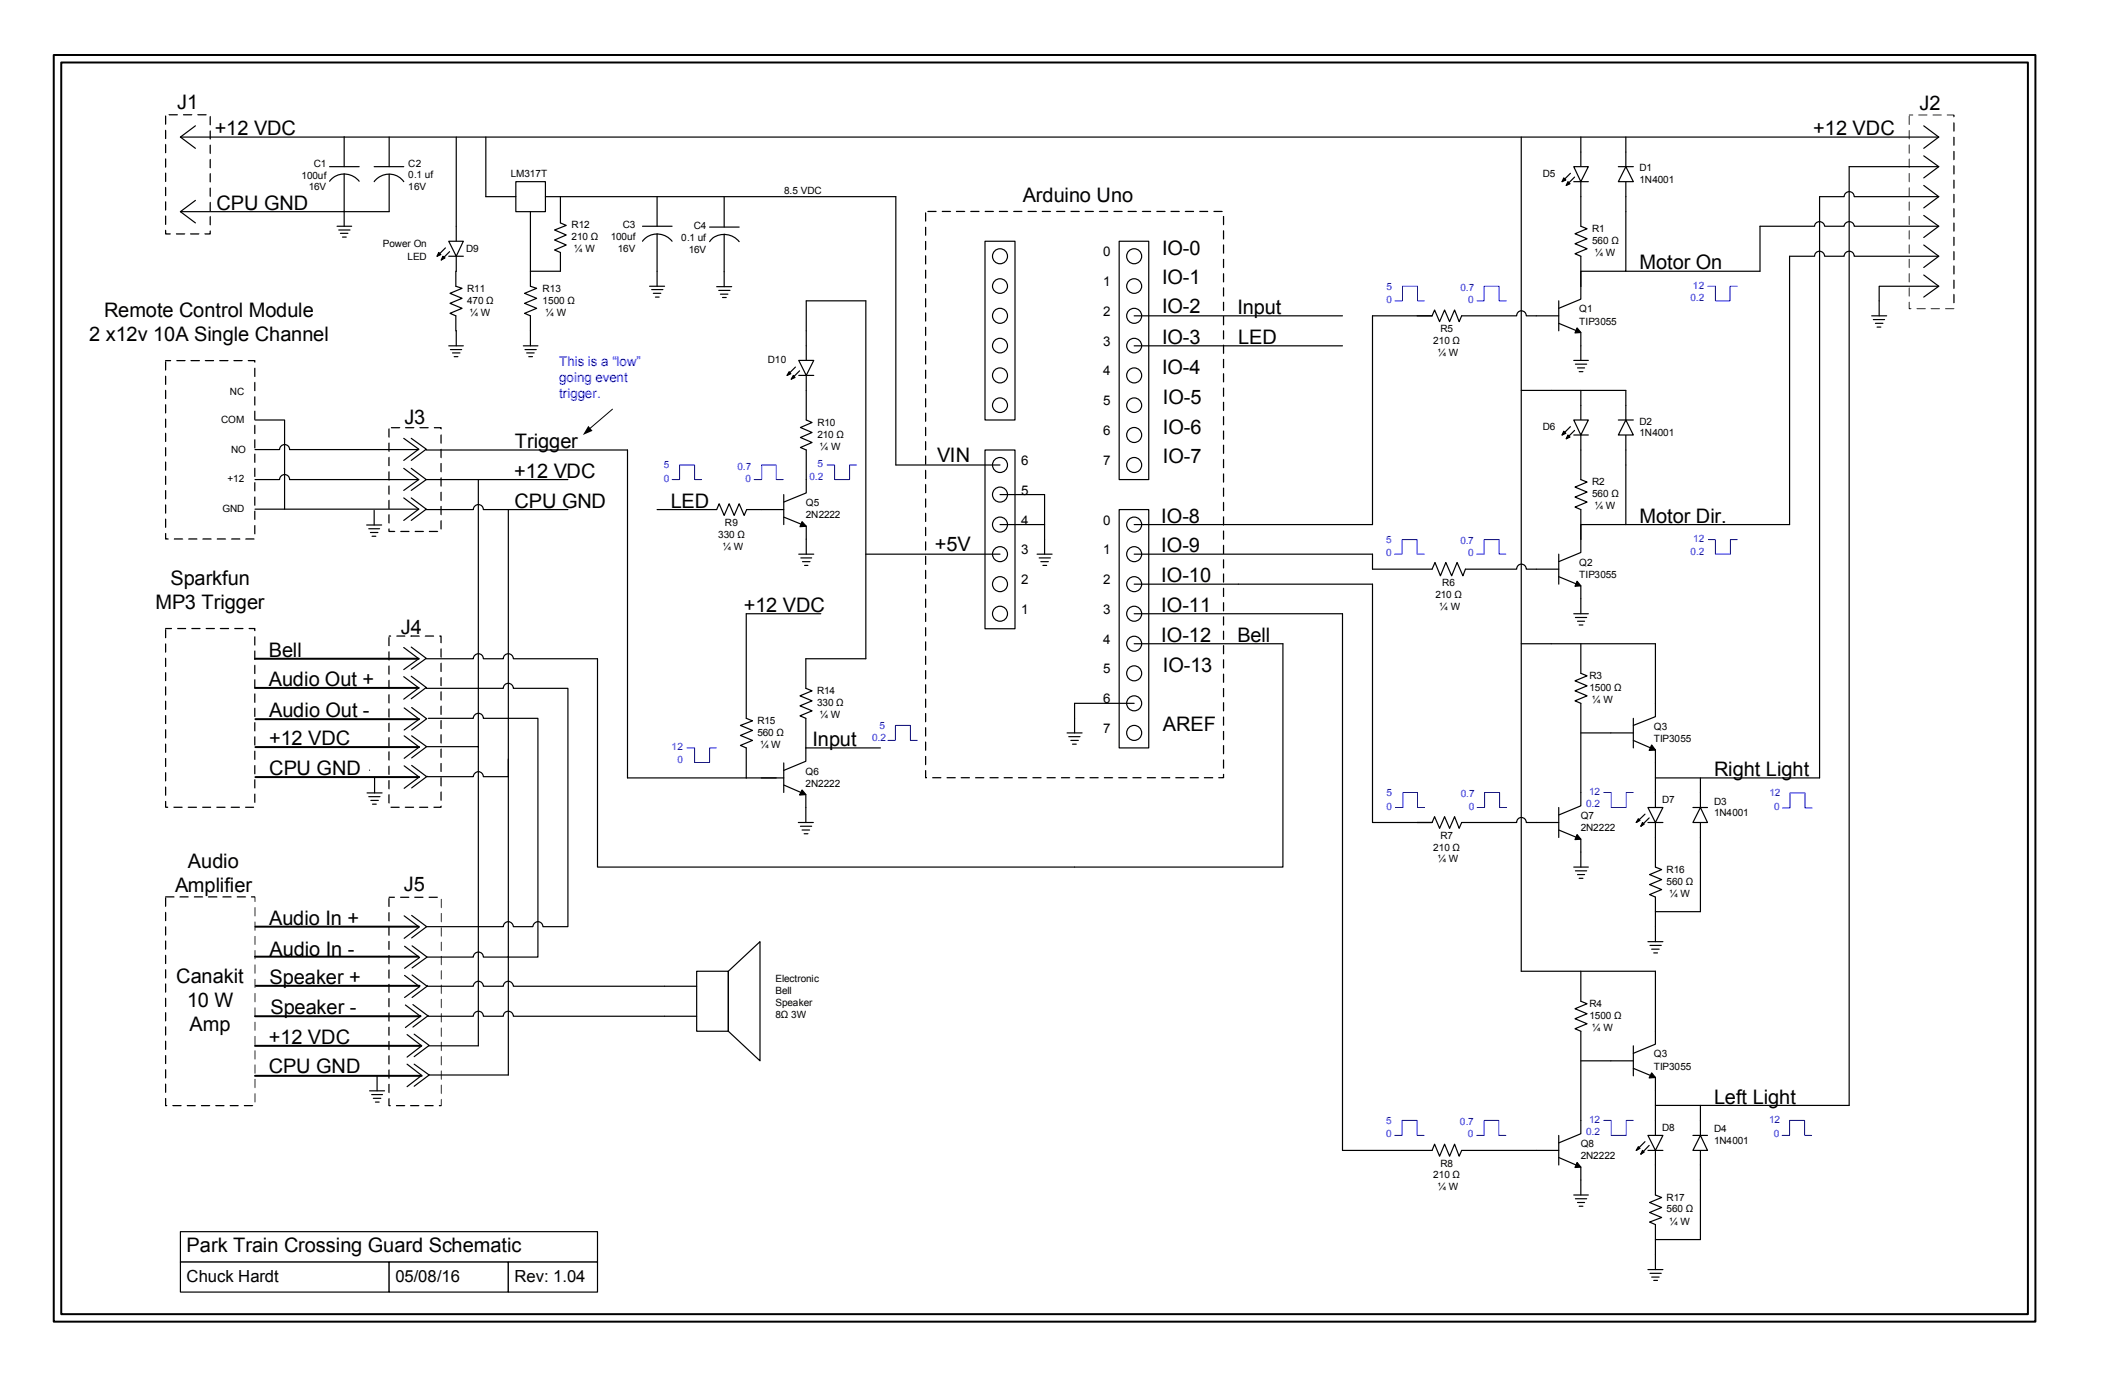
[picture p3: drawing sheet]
<svg xmlns="http://www.w3.org/2000/svg" width="432mm" height="279mm" viewBox="0 0 432 279" stroke-linecap="round" stroke-linejoin="round" font-family="sans-serif">
<path d="M10.9 11.2h402.7v257.4h-402.7zM12.4 12.7h399.7v254.3h-399.7z" fill="none" stroke="#000" stroke-width=".4"/>
<path d="M36.7 250.3h84.7v6.2h-84.7z" fill-rule="evenodd" fill="#fff"/>
<path d="M36.7 250.3h84.7v6.2h-84.7z" fill="none" stroke="#000" stroke-width=".24"/>
<path d="M36.7 256.5h42.4v6.1h-42.4z" fill-rule="evenodd" fill="#fff"/>
<path d="M36.7 256.5h42.4v6.1h-42.4z" fill="none" stroke="#000" stroke-width=".24"/>
<path d="M79.1 256.5h24.2v6.1h-24.2z" fill-rule="evenodd" fill="#fff"/>
<path d="M79.1 256.5h24.2v6.1h-24.2z" fill="none" stroke="#000" stroke-width=".24"/>
<path d="M103.3 256.5h18.1v6.1h-18.1z" fill-rule="evenodd" fill="#fff"/>
<path d="M103.3 256.5h18.1v6.1h-18.1z" fill="none" stroke="#000" stroke-width=".24"/>
<path d="M387.9 23.4h9.1v39.3h-9.1z" fill-rule="evenodd" fill="#fff"/>
<path d="M387.9 23.5v1.9zM387.9 26.5h.1l-.1 1.9zM387.9 29.3v1.9zM387.9 32.2v1.9zM387.9 35.2h.1l-.1 1.9zM387.9 38v2zM387.9 40.9v1.9zM387.9 43.9h.1l-.1 1.9zM387.9 46.7v2zM387.9 49.6v2zM387.9 52.7h.1l-.1 1.8zM387.9 55.5v1.9zM387.9 58.3v2zM387.9 61.4h.1v1.3h-.1h.6l-.2 .1-.4-.1zM389.4 62.7h1.9zM392.3 62.7h1.9zM395.2 62.7h2zM397 59.7l.2 .2v1.7h-.2zM397 56.8l.2 .1v1.7l-.2 .2zM397 53.9l.2 .1v1.7l-.2 .1zM397 51l.2 .1v1.7l-.2 .1zM396.9 48.2h.3v1.7l-.2 .1zM396.9 45.3h.3v1.7l-.2 .1zM397 42.2l.2 .2v1.7l-.2 .1zM396.9 39.5h.3v1.6l-.2 .2zM396.9 36.6h.3v1.7l-.2 .1zM397 33.5l.2 .2v1.7l-.2 .1zM396.9 30.7h.3v1.7l-.2 .2zM396.9 27.9h.3v1.6l-.2 .1zM397 24.8l.2 .2v1.7l-.2 .1zM395.6 23.3h1.4l.2 .1v.3l-.2 .2-.1-.5 .1 .1h-1.4zM392.7 23.4h1.9zM389.7 23.4h2zM387.9 23.4h.9z" fill="#000"/>
<path d="M79.1 86.9h10.6v21.1h-10.6z" fill-rule="evenodd" fill="#fff"/>
<path d="M78.9 87.1h.3l-.1 1.9-.2-.2zM78.9 90h.3l-.1 1.9-.2-.2zM78.9 93l.2-.2 .1 .2-.1 1.7h-.2zM78.9 95.8h.3l-.1 1.9-.2-.2zM78.9 98.7h.3l-.1 1.9-.2-.2zM78.9 101.7l.2-.2 .1 .2-.1 1.8-.2-.1zM78.9 104.6h.3l-.1 1.8-.2-.1zM78.9 107.4h.3v.6l-.1-.1h1.1l.1 .1-1.2 .1-.2-.1zM81.4 107.9h1.7l.1 .1-1.8 .1-.1-.1zM84.3 107.9h1.7l.2 .1-1.9 .1zM87.2 107.9h1.7l.2 .1-1.9 .1zM89.5 105.8l.2-.1v.1v1.8l-.2-.1zM89.5 102.9h.2v1.8l-.2-.1zM89.5 100h.2v1.9l-.2-.2zM89.5 97.1l.2-.2v.2v1.8l-.2-.1zM89.5 94.1h.2v1.9l-.2-.2zM89.5 91.3h.2v1.8l-.2-.1zM89.5 88.4l.2-.2v.2v1.8l-.2-.1zM88.1 86.9l1.6-.1v.3v.2l-.2-.4 .2 .1h-1.5zM85.2 86.9h1.9l-.1 .1h-1.7zM82.3 86.9h1.9l-.1 .1h-1.7zM79.4 86.9h2l-.2 .1h-1.7z" fill="#000"/>
<path d="M188 43h60.6v115.1h-60.6z" fill-rule="evenodd" fill="#fff"/>
<path d="M188 43.1l.2 .2v1.7h-.2zM188 46.1h.2v1.7l-.2 .1zM188 49h.2v1.7l-.2 .2zM188 51.8l.2 .2v1.7l-.2 .1zM188 54.8l.2 .1v1.7h-.2zM188 57.7h.2v1.7l-.2 .2zM188 60.5l.2 .2v1.7l-.2 .1zM188 63.4l.2 .2v1.7l-.2 .1zM188 66.4l.2 .1v1.7l-.2 .1zM188 69.3l.2 .1v1.7l-.2 .1zM188 72.1l.2 .2v1.7l-.2 .1zM188 75.2h.2v1.7l-.2 .1zM188 78l.2 .1v1.7l-.2 .1zM188 80.9l.2 .1v1.7l-.2 .1zM188 83.9h.2v1.7l-.2 .2zM188 86.7l.2 .2v1.7h-.2zM188 89.6l.2 .1v1.7l-.2 .1zM188 92.6h.2v1.7l-.2 .2zM188 95.4l.2 .2v1.7l-.2 .1zM188 98.3l.2 .2v1.7h-.2zM188 101.3h.2v1.7l-.2 .2zM188 104.1l.2 .2v1.7l-.2 .1zM188 107l.2 .2v1.7l-.2 .1zM188 110.1h.2v1.7l-.2 .1zM188 112.9l.2 .1v1.7l-.2 .1zM188 115.7l.2 .2v1.7l-.2 .1zM188 118.8h.2v1.7l-.2 .1zM188 121.6l.2 .2v1.6l-.2 .1zM188 124.5l.2 .1v1.7l-.2 .1zM188 127.4l.2 .1v1.7l-.2 .2zM188 130.4h.2v1.8h-.2zM188 133.2l.2 .1v1.7l-.2 .1zM188 136.1l.2 .1v1.7l-.2 .2zM188 139.1h.2v1.8l-.2 .1zM188 141.9l.2 .2v1.7h-.2zM188 144.9h.2v1.7l-.2 .2zM188 147.7l.2 .1v1.8l-.2 .1zM188 150.6l.2 .2v1.7l-.2 .1zM188 153.7h.2v1.7l-.2 .1zM188 156.5h.2v1.6l-.2-.2h.3v.3l-.3-.1zM189.5 157.9h1.7l.1 .2-1.8 .1zM192.4 157.9h1.7l.1 .2-1.8 .1-.1-.1zM195.3 157.9h1.7l.1 .2-1.8 .1-.1-.1zM198.2 157.9h1.7l.2 .2-1.9 .1zM201.2 157.9h1.7v.2l-1.7 .1-.2-.1zM204 157.9h1.7l.1 .2-1.8 .1-.1-.1zM206.9 157.9h1.7l.2 .2-1.9 .1zM209.9 157.9h1.7l.1 .2-1.8 .1-.2-.1zM212.8 157.9h1.7v.2l-1.7 .1-.2-.1zM215.6 157.9h1.7l.2 .2-1.9 .1zM218.6 157.9h1.7l.1 .2-1.8 .1-.2-.1zM221.5 157.9h1.7l.1 .2-1.8 .1-.2-.1zM224.4 157.9h1.7l.1 .2-1.8 .1zM227.3 157.9h1.7l.1 .2-1.8 .1-.1-.1zM230.2 157.9h1.7l.1 .2-1.8 .1-.2-.1zM233.1 157.9h1.7l.1 .2-1.8 .1zM236.1 157.9h1.6l.1 .2-1.7 .1-.2-.1zM238.9 157.9h1.7l.1 .2-1.8 .1-.1-.1zM241.8 157.9h1.7l.2 .2-1.9 .1zM244.7 157.9h1.8v.2l-1.8 .1zM247.6 157.9h1l-.1 .2v-.8h.3v.8l-1.2 .1-.1-.1zM248.6 154.3l.2 .1v1.7l-.2 .1zM248.6 151.4l.2 .1v1.7l-.2 .1zM248.5 148.6h.3v1.7l-.2 .2zM248.6 145.5l.2 .2v1.7l-.2 .1zM248.5 142.7h.3v1.7l-.2 .2zM248.6 139.8l.2 .1v1.7l-.2 .1zM248.6 136.8l.2 .2v1.7l-.2 .1zM248.5 134h.3v1.7l-.2 .2zM248.6 131.1h.2v1.7l-.2 .2zM248.6 128.1l.2 .2v1.7h-.2zM248.5 125.3h.3v1.7l-.2 .2zM248.5 122.4h.3v1.7l-.2 .2zM248.6 119.4l.2 .1v1.7l-.2 .1zM248.6 116.5l.2 .1v1.7l-.2 .1zM248.5 113.7h.3v1.7l-.2 .2zM248.6 110.7l.2 .1v1.7l-.2 .1zM248.5 107.9h.3v1.7l-.2 .1zM248.5 105h.3v1.7l-.2 .1zM248.6 101.9l.2 .2v1.7l-.2 .1zM248.6 99.1h.2v1.7l-.2 .2zM248.6 96.2l.2 .1v1.7l-.2 .1zM248.6 93.2l.2 .2v1.7l-.2 .1zM248.5 90.4h.3v1.7l-.2 .2zM248.5 87.5h.3v1.7l-.2 .2zM248.6 84.5l.2 .2v1.7h-.2zM248.5 81.7h.3v1.7l-.2 .2zM248.5 78.8h.3v1.7l-.2 .2zM248.6 75.8l.2 .1v1.7l-.2 .1zM248.5 73h.3v1.8h-.2zM248.6 70l.2 .1v1.7l-.2 .2zM248.6 67.1l.2 .1v1.7l-.2 .1zM248.5 64.3h.3v1.7l-.2 .1zM248.5 61.4h.3v1.7l-.2 .1zM248.6 58.3l.2 .2v1.7l-.2 .1zM248.6 55.5l.2 .1v1.7l-.2 .1zM248.5 52.7h.3v1.7l-.2 .1zM248.6 49.6l.2 .2v1.7l-.2 .1zM248.6 46.7l.2 .2v1.7l-.2 .1zM248.5 43.9h.3v1.7l-.2 .2zM246.6 42.8h1.7l.2 .2-1.9 .1zM243.8 42.8h1.6l.1 .2-1.7 .1zM240.9 42.8h1.7l.1 .2-1.8 .1-.2-.1zM237.9 42.8h1.7l.2 .2-1.9 .1zM235 42.8h1.7l.2 .2-1.9 .1zM232 43l.2-.2h1.6l.1 .2zM229.2 42.8h1.7l.2 .2-1.9 .1zM226.3 42.8h1.7l.2 .2-1.9 .1zM223.3 43l.1-.2h1.7l.1 .2zM220.5 42.8h1.7l.1 .2-1.8 .1zM217.6 42.8h1.7l.2 .2-1.9 .1zM214.5 43l.2-.2h1.7l.1 .2zM211.8 42.8h1.6l.2 .2-1.8 .1zM208.9 42.8h1.7l.1 .2-1.8 .1zM205.8 43l.2-.2h1.7l.1 .2zM203 42.8h1.7l.2 .2-1.9 .1zM200.2 42.8h1.6l.2 .2-1.8 .1zM197.1 43l.2-.2h1.7l.1 .2zM194.3 42.8h1.7l.2 .2-1.9 .1zM191.4 42.8h1.7l.2 .2-1.9 .1zM188.4 43l.2-.2h1.6l.1 .2z" fill="#000"/>
<path d="M33.6 23.3h9.2v24.2h-9.2z" fill-rule="evenodd" fill="#fff"/>
<path d="M33.5 23.5h.3v1.7l-.2 .2zM33.6 26.3l.2 .2v1.7l-.2 .1zM33.6 29.2l.2 .2v1.7l-.2 .1zM33.5 32.3h.3v1.7l-.2 .1zM33.5 35.1h.3v1.8l-.2 .1zM33.6 37.9l.2 .2v1.7l-.2 .1zM33.5 41h.3v1.7l-.2 .1zM33.5 43.9h.3v1.7l-.2 .1zM33.6 46.7l.2 .1v.7l-.2-.1h1v.3h-1zM35.8 47.4l1.9 .1-.2 .2h-1.7zM38.7 47.4l1.9 .1-.2 .2h-1.7zM41.5 47.5l1.3-.1-.2 .1v-.6h.2v.8h-1.1zM42.6 44l.2-.1v.1v1.8l-.2-.1zM42.6 41.1l.2-.1v.1v1.8l-.2-.1zM42.6 38.2h.2v1.8l-.2-.1zM42.6 35.3l.2-.2v.2v1.8l-.2-.1zM42.6 32.4l.2-.1v.1v1.8l-.2-.1zM42.6 29.5h.2v1.8l-.2-.1zM42.6 26.6h.2v1.8l-.2-.1zM42.6 23.7l.2-.2v.2v1.8l-.2-.1zM40 23.3h2l-.1 .2h-1.7zM37.2 23.3h1.9l-.2 .2h-1.6zM34.2 23.3h2l-.1 .2h-1.7z" fill="#000"/>
<path d="M330.4 30.9v9.1M321.2 58.2v2.6l-4.5 1.9M321.2 46l1.3 .5-2.5 1 2.5 1-2.5 1 2.5 1-2.5 1.1 1.2 .5M312.2 64.2h4.5M316.7 65.7l4.5 1.9v2.7M316.7 61.1v6.1M320.5 66.6l.7 1h-1.2z" fill="none" stroke="#000" stroke-width=".24"/>
<path d="M320.5 66.6l.7 1h-1.2z" fill="#000"/>
<path d="M330.4 33.9l1.5 3h-3.1z" fill="#fff"/>
<path d="M321.2 30.9v9.1M328.8 33.9h3.1M330.4 33.9l1.5 3h-3.1z" fill="none" stroke="#000" stroke-width=".24"/>
<path d="M319.8 33.9h2.9l-1.5 3z" fill="#fff"/>
<g fill="none" stroke="#000" stroke-width=".24">
<path d="M36.7 27.9h357.3M317.8 36.2l.4 .4-.8 .3zM318.6 36.9l.4 .4-.7 .4zM319.1 35.2l-1.7 1.7M319.8 33.9h2.9l-1.5 3zM319.8 36.9h2.9M320 36l-1.7 1.7M321.2 27.9v3M321.2 40v6M330.4 40v15.1h-9.2v3.1v-6.1M330.4 27.9v3M390.9 31.7l3.1 2.2-3.1 2.3"/>
<path d="M330.4 55.1h27.2M288 64.2h3zM291 64.2l.5-1.2 1 2.4 1-2.4 1.1 2.4 1-2.4 .9 2.4 .5-1.2h11.2a.97 .97 0 0 1 1-1 .97 .97 0 0 1 .9 1h2.1M319.8 73.2h2.9M320.1 74h2.3M320.5 74.8h1.5M320.9 75.5h.7M321.2 70.3v2.9M321.2 97.5l1.3 .5-2.5 1 2.5 1-2.5 1 2.5 1-2.5 1 1.2 .5M330.4 82.4v9M312.2 115.7h4.5M316.7 117.2l4.5 1.8v2.7"/>
<path d="M316.7 112.6v6.1M320.5 118.1l.7 .9-1.2 .1zM321.2 109.6v2.7l-4.5 1.8"/>
</g>
<path d="M317.8 36.2l.4 .4-.8 .3zM318.6 36.9l.4 .4-.7 .4zM320.5 118.1l.7 .9-1.2 .1z" fill="#000"/>
<path d="M330.4 85.3l1.5 3.1h-3.1z" fill="#fff"/>
<path d="M321.2 82.4v9M328.8 85.3h3.1M330.4 85.3l1.5 3.1h-3.1z" fill="none" stroke="#000" stroke-width=".24"/>
<path d="M319.8 85.3h2.9l-1.5 3.1z" fill="#fff"/>
<g fill="none" stroke="#000" stroke-width=".24">
<path d="M315.2 79.3h15.2v3.1M321.2 79.3v3.1M317.8 87.6l.4 .5-.8 .3zM318.6 88.4l.4 .4-.7 .4zM319.1 86.7l-1.7 1.7M319.8 85.3h2.9l-1.5 3.1zM319.8 88.4h2.9M320 87.5l-1.7 1.7M321.2 91.4v6.1M330.4 91.4v15.2h-9.2v3v-6.1M278.9 115.7h12.1l.6-1.4 1.1 2.7 1.1-2.7 1.2 2.7 1.1-2.7 1.2 2.7 .5-1.3h10.4a.97 .97 0 0 1 1-1.1 .97 .97 0 0 1 .9 1.1h2.1M330.4 106.6h33.2"/>
<path d="M319.8 124.7h2.9M320.1 125.5h2.3M320.5 126.2h1.5M320.9 127h.7M321.2 121.7v3M312.2 167.1h4.5M316.7 168.7l4.5 1.8v2.6M316.7 164.1v6.1M320.5 169.6l.7 .9-1.2 .1zM321.2 161v2.7l-4.5 1.9M336.4 176.2l1.3 .5-2.5 1 2.5 1-2.5 1 2.5 1.1-2.5 1 1.2 .5M345.5 161v9.2"/>
</g>
<path d="M317.8 87.6l.4 .5-.8 .3zM318.6 88.4l.4 .4-.7 .4zM320.5 169.6l.7 .9-1.2 .1z" fill="#000"/>
<path d="M345.5 164.1l1.5 3h-3z" fill="#fff"/>
<path d="M336.4 161v9.2M344 164.1h3M345.5 164.1l1.5 3h-3z" fill="none" stroke="#000" stroke-width=".24"/>
<path d="M334.9 164.1h3l-1.5 3z" fill="#fff"/>
<g fill="none" stroke="#000" stroke-width=".24">
<path d="M390.9 25.6l3.1 2.3-3.1 2.2M315.2 130.8h21.2M321.2 142.9v18.1M336.4 158.1h33.3M288 167.1h3zM291 167.1l.5-1.2 1 2.4 1-2.4 1.1 2.4 1-2.4 .9 2.4 .5-1.2h11.2a.97 .97 0 0 1 1-1 .97 .97 0 0 1 .9 1h2.1M319.8 176.2h2.9M320.1 177h2.3M320.5 177.7h1.5M320.9 178.5h.7M321.2 173.1v3.1M332.9 166.4l.3 .3-.7 .4z"/>
<path d="M333.8 167.1l.3 .4-.7 .4zM334.3 165.4l-1.8 1.7M334.9 164.1h3l-1.5 3zM334.9 167.1h3M335.1 166.2l-1.7 1.7M336.4 170.2v6M345.5 170.2v2.9M272.8 233.8h18.2l.5-1.3 1 2.4 1-2.4 1.1 2.4 1-2.4 .9 2.4 .5-1.1h15.2"/>
</g>
<path d="M332.9 166.4l.3 .3-.7 .4zM333.8 167.1l.3 .4-.7 .4z" fill="#000"/>
<path d="M200.2 49h6v36.3h-6z" fill-rule="evenodd" fill="#fff"/>
<path d="M200.2 49h6v36.3h-6z" fill="none" stroke="#000" stroke-width=".24"/>
<circle cx="203.2" cy="52.1" r="1.53" fill="#fff"/>
<circle cx="203.2" cy="52.1" r="1.53" fill="none" stroke="#000" stroke-width=".24"/>
<circle cx="203.2" cy="58.1" r="1.5" fill="#fff"/>
<circle cx="203.2" cy="58.1" r="1.5" fill="none" stroke="#000" stroke-width=".24"/>
<circle cx="203.2" cy="64.2" r="1.53" fill="#fff"/>
<circle cx="203.2" cy="64.2" r="1.53" fill="none" stroke="#000" stroke-width=".24"/>
<circle cx="203.2" cy="70.2" r="1.5" fill="#fff"/>
<circle cx="203.2" cy="70.2" r="1.5" fill="none" stroke="#000" stroke-width=".24"/>
<circle cx="203.2" cy="76.3" r="1.53" fill="#fff"/>
<circle cx="203.2" cy="76.3" r="1.53" fill="none" stroke="#000" stroke-width=".24"/>
<circle cx="203.2" cy="82.3" r="1.5" fill="#fff"/>
<circle cx="203.2" cy="82.3" r="1.5" fill="none" stroke="#000" stroke-width=".24"/>
<path d="M200.2 91.4h6v36.4h-6z" fill-rule="evenodd" fill="#fff"/>
<path d="M200.2 91.4h6v36.4h-6z" fill="none" stroke="#000" stroke-width=".24"/>
<circle cx="203.2" cy="94.5" r="1.53" fill="#fff"/>
<circle cx="203.2" cy="94.5" r="1.53" fill="none" stroke="#000" stroke-width=".24"/>
<circle cx="203.2" cy="100.5" r="1.53" fill="#fff"/>
<circle cx="203.2" cy="100.5" r="1.53" fill="none" stroke="#000" stroke-width=".24"/>
<circle cx="203.2" cy="106.6" r="1.53" fill="#fff"/>
<circle cx="203.2" cy="106.6" r="1.53" fill="none" stroke="#000" stroke-width=".24"/>
<circle cx="203.2" cy="112.6" r="1.53" fill="#fff"/>
<circle cx="203.2" cy="112.6" r="1.53" fill="none" stroke="#000" stroke-width=".24"/>
<circle cx="203.2" cy="118.7" r="1.53" fill="#fff"/>
<circle cx="203.2" cy="118.7" r="1.53" fill="none" stroke="#000" stroke-width=".24"/>
<circle cx="203.2" cy="124.7" r="1.53" fill="#fff"/>
<circle cx="203.2" cy="124.7" r="1.53" fill="none" stroke="#000" stroke-width=".24"/>
<path d="M227.4 49h6v48.5h-6z" fill-rule="evenodd" fill="#fff"/>
<path d="M227.4 49h6v48.5h-6z" fill="none" stroke="#000" stroke-width=".24"/>
<circle cx="230.5" cy="52.1" r="1.53" fill="#fff"/>
<circle cx="230.5" cy="52.1" r="1.53" fill="none" stroke="#000" stroke-width=".24"/>
<circle cx="230.4" cy="58.1" r="1.5" fill="#fff"/>
<circle cx="230.4" cy="58.1" r="1.5" fill="none" stroke="#000" stroke-width=".24"/>
<circle cx="230.5" cy="64.2" r="1.53" fill="#fff"/>
<circle cx="230.5" cy="64.2" r="1.53" fill="none" stroke="#000" stroke-width=".24"/>
<circle cx="230.4" cy="70.2" r="1.5" fill="#fff"/>
<circle cx="230.4" cy="70.2" r="1.5" fill="none" stroke="#000" stroke-width=".24"/>
<circle cx="230.5" cy="76.3" r="1.53" fill="#fff"/>
<circle cx="230.5" cy="76.3" r="1.53" fill="none" stroke="#000" stroke-width=".24"/>
<circle cx="230.4" cy="82.3" r="1.5" fill="#fff"/>
<circle cx="230.4" cy="82.3" r="1.5" fill="none" stroke="#000" stroke-width=".24"/>
<circle cx="230.5" cy="88.4" r="1.53" fill="#fff"/>
<circle cx="230.5" cy="88.4" r="1.53" fill="none" stroke="#000" stroke-width=".24"/>
<circle cx="230.5" cy="94.5" r="1.53" fill="#fff"/>
<circle cx="230.5" cy="94.5" r="1.53" fill="none" stroke="#000" stroke-width=".24"/>
<path d="M227.4 103.5h6v48.5h-6z" fill-rule="evenodd" fill="#fff"/>
<path d="M227.4 103.5h6v48.5h-6z" fill="none" stroke="#000" stroke-width=".24"/>
<circle cx="230.5" cy="106.6" r="1.53" fill="#fff"/>
<circle cx="230.5" cy="106.6" r="1.53" fill="none" stroke="#000" stroke-width=".24"/>
<circle cx="230.5" cy="112.6" r="1.53" fill="#fff"/>
<circle cx="230.5" cy="112.6" r="1.53" fill="none" stroke="#000" stroke-width=".24"/>
<circle cx="230.5" cy="118.7" r="1.53" fill="#fff"/>
<circle cx="230.5" cy="118.7" r="1.53" fill="none" stroke="#000" stroke-width=".24"/>
<circle cx="230.5" cy="124.7" r="1.53" fill="#fff"/>
<circle cx="230.5" cy="124.7" r="1.53" fill="none" stroke="#000" stroke-width=".24"/>
<circle cx="230.5" cy="130.8" r="1.53" fill="#fff"/>
<circle cx="230.5" cy="130.8" r="1.53" fill="none" stroke="#000" stroke-width=".24"/>
<circle cx="230.5" cy="136.8" r="1.53" fill="#fff"/>
<circle cx="230.5" cy="136.8" r="1.53" fill="none" stroke="#000" stroke-width=".24"/>
<circle cx="230.5" cy="142.9" r="1.53" fill="#fff"/>
<circle cx="230.5" cy="142.9" r="1.53" fill="none" stroke="#000" stroke-width=".24"/>
<circle cx="230.5" cy="148.9" r="1.53" fill="#fff"/>
<g fill="none" stroke="#000" stroke-width=".24">
<path d="M39.7 25.6l-3 2.3 3 2.2M67 36.8a3.8 3.8 0 0 1 6 0M67 33.9h6M69.9 27.8v6.1M69.9 35.3v10.7M309.1 27.9v169.5M36.7 43h33.2M39.7 40.7l-3 2.3 3 2.3M68.5 46h3M68.8 46.7h2.3M69.2 47.4h1.5M69.6 48.2h.8"/>
<path d="M92.6 58.2l1.3 .4-2.5 1 2.5 1-2.5 1 2.5 1.1-2.5 1 1.2 .5M92.7 46v9.1M230.5 64.2h42.3M230.5 70.3h42.3M291 64.2h-12.1v42.4h-48.4M309.1 79.3h6.1M182 94.5h21.2M175.9 112.6h27.3M203.2 100.5h9.1v12.1M203.2 106.6h9.1M210.7 112.6h3.1M211.2 113.4h2.2"/>
<path d="M211.5 114.1h1.5M211.9 114.9h.8M230.5 112.6h48.4v3.1M230.5 118.7h48.4v48.4h12.1M230.5 124.7h42.3v109.1M230.5 130.8h30.2M309.1 130.8h6.1M216.8 148.9h3.1M217.2 149.7h2.3M217.6 150.5h1.5M217.9 151.2h.8M230.5 142.9h-12.1v6"/>
<circle cx="230.5" cy="148.9" r="1.53"/>
</g>
<path d="M91.2 49h2.9l-1.4 3.1z" fill="#fff"/>
<path d="M92.7 27.9v18.1M89.2 51.3l.4 .4-.8 .4zM90 52.1l.4 .3-.7 .4zM90.5 50.4l-1.7 1.7M91.2 49h2.9l-1.4 3.1zM91.2 52.1h2.9M91.4 51.1l-1.7 1.7M91.2 70.3h2.9M91.5 71h2.3M91.9 71.7h1.6M92.3 72.5h.7M92.6 64.2l.1 6.1" fill="none" stroke="#000" stroke-width=".24"/>
<path d="M89.2 51.3l.4 .4-.8 .4zM90 52.1l.4 .3-.7 .4z" fill="#000"/>
<path d="M104.8 36.9h6v6.1h-6z" fill-rule="evenodd" fill="#fff"/>
<g fill="none" stroke="#000" stroke-width=".24">
<path d="M98.7 27.9v12.1h6.1M104.8 36.9h6v6.1h-6zM110.8 40h71.2v54.5M133.5 40v6M107.8 43v15.2M130.6 49a3.8 3.8 0 0 1 6 0M130.6 46h6M132 58.2h3M132.4 58.8h2.3M132.8 59.6h1.5M133.5 47.5v10.7M106.3 70.3h3"/>
<path d="M106.7 71h2.3M107 71.7h1.5M107.4 72.5h.8M107.8 67.2v3.1M133.2 60.4h.7M163.8 70.3v9M163.8 97.5v2.7l-4.5 1.8M163.8 85.3l1.2 .6-2.4 1 2.4 1-2.4 1 2.4 1-2.4 1 1.2 .5M154.8 103.5h4.5M159.3 105.1l4.5 1.8v2.7M159.3 100.5v6.1M163 106l.8 .9-1.2 .1z"/>
</g>
<path d="M163 106l.8 .9-1.2 .1z" fill="#000"/>
<path d="M162.3 73.2h3.1l-1.6 3.1z" fill="#fff"/>
<g fill="none" stroke="#000" stroke-width=".24">
<path d="M160.4 75.5l.3 .4-.8 .4zM161.2 76.3l.3 .4-.7 .3zM161.6 74.6l-1.7 1.7M162.3 73.2h3.1l-1.6 3.1zM162.3 76.3h3.1M162.5 75.4l-1.7 1.6M163.8 67.2v3.1M163.8 79.3v6M163.8 91.4v6.1M145.6 103.5l.5-1.1 1.1 2.3 1-2.3 1 2.3 1-2.3 1 2.3 .5-1.2h3.1M162.3 112.6h3.1M162.7 113.4h2.2"/>
<path d="M163.1 114.1h1.5M163.5 114.9h.7M163.8 109.6v3"/>
</g>
<path d="M160.4 75.5l.3 .4-.8 .4zM161.2 76.3l.3 .4-.7 .3z" fill="#000"/>
<path d="M33.6 73.2h18.2v36.4h-18.2z" fill-rule="evenodd" fill="#fff"/>
<path d="M33.5 73.5h.3v1.7l-.2 .2zM33.6 76.3l.2 .2v1.6l-.2 .1zM33.6 79.2l.2 .1v1.7l-.2 .1zM33.5 82.2h.3v1.7l-.2 .2zM33.6 85l.2 .2v1.7l-.2 .1zM33.6 87.9l.2 .2v1.6l-.2 .1zM33.5 90.9h.3v1.7l-.2 .2zM33.6 93.7l.2 .2v1.7l-.2 .1zM33.6 96.6l.2 .2v1.7l-.2 .1zM33.5 99.7h.3v1.6l-.2 .2zM33.6 102.4l.2 .2v1.7l-.2 .1zM33.6 105.3l.2 .2v1.7l-.2 .1zM33.5 108.4h.3v1.2l-.2-.2h.6v.2h-.7zM35.4 109.4h1.7l.2 .2h-1.9zM38.4 109.4h1.6l.1 .2h-1.7h-.2zM41.2 109.4h1.7l.1 .2h-1.8h-.1zM44.1 109.4h1.7l.2 .2h-1.9zM46.9 109.6l.2-.2h1.7l.1 .2zM50 109.4h1.6l.1 .2h-1.7h-.2zM51.6 106.8h.3l-.1 1.8-.2-.1zM51.6 103.9l.2-.2 .1 .2-.1 1.8-.2-.1zM51.6 101l.2-.2 .1 .2-.1 1.8-.2-.1zM51.6 98h.3l-.1 1.9-.2-.2zM51.6 95.2l.2-.2 .1 .2-.1 1.7h-.2zM51.6 92.3l.2-.2 .1 .2-.1 1.8-.2-.1zM51.6 89.3h.3l-.1 1.9-.2-.2zM51.6 86.4l.2-.1 .1 .1-.1 1.8-.2-.1zM51.6 83.6l.2-.2 .1 .2-.1 1.7h-.2zM51.6 80.6h.3l-.1 1.9-.2-.2zM51.6 77.7l.2-.1 .1 .1-.1 1.8-.2-.1zM51.6 74.8l.2-.1 .1 .1-.1 1.8-.2-.1zM50.3 73.2h1.5l.1 .4-.1 .1-.2-.1v-.4l.2 .2h-1.3zM47.4 73.2h2l-.2 .2h-1.7zM44.5 73.2h2l-.2 .2h-1.7zM41.6 73.2h1.9l-.1 .2h-1.7zM38.7 73.2h1.9v.2h-1.8zM35.8 73.2h2l-.2 .2h-1.7zM33.5 73.2h1.3l-.1 .2h-1.1z" fill="#000"/>
<g fill="none" stroke="#000" stroke-width=".24">
<path d="M113.9 40v5.3l1.2 .5-2.4 .9 2.4 1.1-2.4 1 2.4 1-2.4 1 1.2 .5v3.8h-6.1M107.8 58.2l1.3 .4-2.5 1 2.5 1-2.5 1 2.5 1.1-2.5 1 1.2 .5v3M144.2 49.1a3.8 3.8 0 0 1 6 0M144.2 46.1h6M145.6 58.3h3.1M146 59h2.3M146.4 59.8h1.5M147.2 40v6.1M147.2 47.6v10.7M146.8 60.5h.8M51.8 97.5h5a1.02 1.02 0 0 1 1-1.1 1.02 1.02 0 0 1 1 1.1h26.3M51.8 91.4h5a1.02 1.02 0 0 1 1-1.1 1.02 1.02 0 0 1 1 1.1h26.3"/>
<path d="M82 89.1l3.1 2.2-3.1 2.3M82 95.2l3.1 2.3-3.1 2.2M51.8 103.5h33.3M74.5 106.7h3.1M74.9 107.4h2.2M75.3 108.2h1.5M75.6 109h.8M76 103.7v3M82 101.2l3.1 2.3-3.1 2.2"/>
</g>
<path d="M33.6 127.7h18.2v36.3h-18.2z" fill-rule="evenodd" fill="#fff"/>
<path d="M33.5 127.9h.3v1.7l-.2 .1zM33.6 130.7l.2 .1v1.7l-.2 .2zM33.6 133.6l.2 .2v1.7l-.2 .1zM33.5 136.7h.3v1.6l-.2 .1zM33.5 139.5h.3v1.7l-.2 .2zM33.6 142.3l.2 .2v1.7l-.2 .1zM33.6 145.3l.2 .1v1.7l-.2 .1zM33.6 148.2l.2 .1v1.6l-.2 .2zM33.6 151l.2 .2v1.7l-.2 .1zM33.5 154.1h.3v1.7l-.2 .1zM33.5 157h.3v1.7l-.2 .1zM33.6 159.8l.2 .1v1.7l-.2 .1zM33.5 162.8h.3v1.2l-.2-.1h.5v.3h-.5l-.1-.2zM35.3 163.9l1.9 .1-.2 .2h-1.7zM38.1 164h1.9v.2h-1.7zM41.1 163.9l1.8 .1-.1 .2h-1.7zM44 163.9l1.9 .1-.2 .2h-1.7zM46.8 164h2l-.1 .2h-1.7zM49.9 163.9l1.7 .1v.2h-1.7zM51.6 161.4l.2-.2 .1 .2-.1 1.8-.2-.1zM51.6 158.4h.3l-.1 1.9-.2-.2zM51.6 155.5h.3l-.1 1.9-.2-.2zM51.6 152.7l.2-.2 .1 .2-.1 1.7-.2-.1zM51.6 149.7h.3l-.1 1.9-.2-.2zM51.6 146.8h.3l-.1 1.9-.2-.2zM51.6 143.9l.2-.1 .1 .1-.1 1.8-.2-.1zM51.6 141h.3l-.1 1.8-.2-.1zM51.6 138.1h.3l-.1 1.9-.2-.2zM51.6 135.2l.2-.2 .1 .2-.1 1.8-.2-.1zM51.6 132.2h.3l-.1 1.9-.2-.1zM51.6 129.4h.3l-.1 1.8-.2-.1zM50.5 127.7l1.3-.1 .1 .6h-.3v-.5l.2 .1h-1.2zM47.6 127.7h1.9l-.1 .1h-1.7zM44.6 127.7h2l-.1 .1h-1.7zM41.7 127.7h2l-.1 .1h-1.7zM38.9 127.7h1.9l-.2 .1h-1.7zM36 127.7h1.8v.1h-1.7zM33.5 127.7h1.5l-.1 .1h-1.3z" fill="#000"/>
<path d="M79.1 129.3h10.6v34.7h-10.6z" fill-rule="evenodd" fill="#fff"/>
<path d="M78.9 129.5l.2-.1 .1 .1-.1 1.8-.2-.1zM78.9 132.4h.3l-.1 1.9-.2-.2zM78.9 135.3h.3l-.1 1.9-.2-.2zM78.9 138.3l.2-.2 .1 .2-.1 1.7h-.2zM78.9 141.1h.3l-.1 1.9-.2-.2zM78.9 144h.3l-.1 1.9-.2-.2zM78.9 147l.2-.2 .1 .2-.1 1.8-.2-.1zM78.9 149.9h.3l-.1 1.8-.2-.1zM78.9 152.7h.3l-.1 1.9-.2-.2zM79.1 155.5v2l-.2-.1v-1.7zM78.9 158.6h.3l-.1 1.8-.2-.1zM78.9 161.5h.3l-.1 1.8-.2-.1zM79.4 163.9l1.9 .1-.2 .2h-1.7zM82.2 164h2l-.1 .2h-1.7zM85.1 164h1.9v.2h-1.7zM88.1 163.9h1.6l-.2 .1 .2-.3v.3v.2h-1.6zM89.5 161l.2-.2v.2v1.7l-.2-.1zM89.5 158h.2v1.9l-.2-.2zM89.5 155.1h.2v1.8l-.2-.1zM89.5 152.2l.2-.1v.1v1.8l-.2-.1zM89.5 149.3h.2v1.8l-.2-.1zM89.5 146.4h.2v1.8l-.2-.1zM89.5 143.5l.2-.2v.2v1.8l-.2-.1zM89.5 140.5h.2v1.9l-.2-.2zM89.5 137.7h.2v1.7h-.2zM89.5 134.8l.2-.2v.2v1.8l-.2-.1zM89.5 131.8h.2v1.9l-.2-.2zM89.3 129.1h.4v.2v1.4l-.2-.1v-1.3l.2 .1h-.4zM86.3 129.3l.1-.2h1.7l.1 .2zM83.5 129.1h1.7l.1 .2-1.8 .1zM80.6 129.1h1.7l.1 .2-1.8 .1zM78.9 129.3l.2-.2h.3l.1 .2z" fill="#000"/>
<path d="M51.8 133.9h33.3M51.9 151.8h33.3M51.9 157.9h33.3" fill="none" stroke="#000" stroke-width=".4"/>
<g fill="none" stroke="#000" stroke-width=".24">
<path d="M83.6 95.2l3 2.3-3 2.2M83.6 89.1l3 2.2-3 2.3M83.6 101.2l3 2.3-3 2.2M82 131.6l3.1 2.3-3.1 2.2M83.6 131.5l3 2.3-3 2.2M260.7 130.8v45.4h-139.3v-42.3h-17.1a1.02 1.02 0 0 0-1-1.1 1.02 1.02 0 0 0-1 1.1h-4.1a1.02 1.02 0 0 0-1-1.1 1.02 1.02 0 0 0-1 1.1h-9.6M76.1 158.1v3M82.1 149.5l3.1 2.3-3.1 2.3M82.1 155.6l3.1 2.3-3.1 2.3M83.7 149.5l3 2.2-3 2.3M83.7 155.5l3 2.3-3 2.3M74.6 161.1h3"/>
<path d="M74.9 161.9h2.3M75.4 162.6h1.5M75.7 163.4h.8"/>
</g>
<path d="M83.6 129.2v.1" fill="none" stroke="#000" stroke-width=".2"/>
<path d="M33.6 182.3h18.2v42.3h-18.2z" fill-rule="evenodd" fill="#fff"/>
<path d="M33.5 182.5h.3v1.6l-.2 .2zM33.6 185.3l.2 .1v1.7l-.2 .1zM33.6 188.2l.2 .1v1.7l-.2 .2zM33.6 191.1l.2 .1v1.7l-.2 .1zM33.6 194l.2 .1v1.7l-.2 .1zM33.5 197h.3v1.7l-.2 .2zM33.5 199.9h.3v1.7l-.2 .2zM33.6 202.7l.2 .2v1.7h-.2zM33.6 205.7h.2v1.7l-.2 .2zM33.6 208.5l.2 .1v1.7l-.2 .2zM33.6 211.4l.2 .2v1.7l-.2 .1zM33.5 214.5h.3v1.7h-.2zM33.5 217.3h.3v1.7l-.2 .2zM33.6 220.1l.2 .2v1.7l-.2 .1zM33.5 223.2h.3v1.4l-.2-.1 .4 .1-.1 .2h-.3l-.1-.2zM35 224.6h1.9l-.1 .2h-1.7zM38 224.5l1.8 .1-.1 .2h-1.7zM40.9 224.5l1.9 .1-.2 .2h-1.7zM43.7 224.6h1.9v.2h-1.7zM46.7 224.5l1.8 .1-.1 .2h-1.7zM49.6 224.5l1.9 .1-.2 .2h-1.7zM51.8 222.1v1.9zM51.7 219.3h.2l-.1 1.8zM51.8 216.2v2zM51.8 213.4v1.9zM51.7 210.6h.2l-.1 1.8zM51.7 207.7h.2l-.1 1.8zM51.8 204.6v2zM51.7 201.8h.2l-.1 1.9zM51.7 199h.2l-.1 1.7zM51.8 195.9v2zM51.7 193.1h.2l-.1 1.9zM51.7 190.2h.2l-.1 1.8zM51.8 187.2v1.9zM51.7 184.4h.2l-.1 1.9zM51.1 182.1h.7v1.2l-.1-1 .1 .1h-.7zM48.2 182.1h1.7l.1 .2-1.8 .1zM45.1 182.3l.2-.2h1.7l.1 .2zM42.3 182.1h1.8l.1 .2-1.9 .1zM39.5 182.1h1.6l.2 .2-1.8 .1zM36.4 182.3l.2-.2h1.7l.1 .2zM33.6 182.1h1.8l.1 .2-1.9 .1z" fill="#000"/>
<path d="M79.1 182.3h10.6v42.4h-10.6z" fill-rule="evenodd" fill="#fff"/>
<path d="M78.9 182.5h.3l-.1 1.8-.2-.1zM78.9 185.4h.3l-.1 1.9-.2-.2zM78.9 188.4l.2-.2 .1 .2-.1 1.8-.2-.1zM78.9 191.3h.3l-.1 1.7h-.2zM78.9 194.1h.3l-.1 1.9-.2-.2zM78.9 197.1l.2-.2 .1 .2-.1 1.8-.2-.1zM78.9 200h.3l-.1 1.8-.2-.1zM78.9 202.9h.3l-.1 1.8-.2-.1zM78.9 205.8l.2-.1 .1 .1-.1 1.8-.2-.1zM78.9 208.7h.3l-.1 1.8-.2-.1zM78.9 211.6h.3l-.1 1.8-.2-.1zM78.9 214.5l.2-.1 .1 .1-.1 1.8-.2-.1zM78.9 217.4l.2-.1 .1 .1-.1 1.8-.2-.1zM78.9 220.3h.3l-.1 1.9-.2-.2zM78.9 223.3l.2-.2 .1 .2v1.4l-.1-.2h.2v.3l-.4-.1zM80.5 224.5h1.7l.2 .2-1.9 .1zM83.4 224.5h1.7l.2 .2-1.9 .1zM86.4 224.5h1.7v.2l-1.7 .1-.2-.1zM89.7 223.3v1.4l-.5 .1v-.3h.5l-.1 .2zM89.6 220.5h.1v1.8zM89.6 217.6h.1v1.9zM89.7 214.5v2zM89.6 211.8h.1v1.8zM89.6 208.9h.1v1.8zM89.7 205.8v2zM89.7 202.9v2zM89.6 200.2h.1v1.8zM89.7 197.1v2zM89.6 194.3h.1v1.9zM89.6 191.4h.1v1.9zM89.7 188.4v1.9zM89.6 185.6h.1v1.9zM89.7 182.6v2zM87 182.3h2l-.1 .2h-1.7zM84.2 182.3h1.9l-.2 .2h-1.7zM81.4 182.2l1.8 .1-.1 .2h-1.7zM78.9 182.3h1.4l-.1 .2h-1.1z" fill="#000"/>
<path d="M51.8 139.8h33.3M51.9 146.1h33.3M51.8 194.4h33.2M51.9 188.3h33.2M51.8 212.5h33.8M51.8 218.6h33.9M52 200.3h33.3M85.4 206.4l-33.6 .1" fill="none" stroke="#000" stroke-width=".4"/>
<g fill="none" stroke="#000" stroke-width=".24">
<path d="M390.9 37.7l3.1 2.3-3.1 2.2M394 40h-17.2a1.02 1.02 0 0 0-1-1.1 1.02 1.02 0 0 0-1.1 1.1h-5v118.1M394 33.9h-18.2v190.7M390.9 43.8l3.1 2.2-3.1 2.3M390.9 49.8l3.1 2.3-3.1 2.3M390.9 55.9l3.1 2.3-3.1 2.2M394 46h-17.2a1.02 1.02 0 0 0-1-1 1.02 1.02 0 0 0-1.1 1h-3.9a1.02 1.02 0 0 0-1.1-1 1.02 1.02 0 0 0-1 1h-11.1v9.1M394 52.1h-17.2a1.02 1.02 0 0 0-1-1.1 1.02 1.02 0 0 0-1.1 1.1h-3.9a1.02 1.02 0 0 0-1.1-1 1.02 1.02 0 0 0-1 1h-5.1v54.5M394 58.2h-12.2v6M380.3 64.2h3.1M380.7 64.9h2.2M381.1 65.7h1.5"/>
<path d="M381.4 66.5h.8M86.6 91.4h40.9M82 137.5l3.1 2.3-3.1 2.3M83.6 137.4l3 2.3-3 2.3M82.1 143.8l3.1 2.3-3.1 2.2M83.7 143.8l3 2.2-3 2.3M82.1 186.1l3.1 2.3-3.1 2.3M82.2 198.2l3.1 2.3-3.1 2.2M82.2 192.3l3.1 2.3-3.1 2.2M83.7 186l3 2.3-3 2.3M83.7 198.1l3.1 2.3-3.1 2.3M83.7 192.2l3.1 2.3-3.1 2.2"/>
<path d="M76.6 218.7v3M82.4 204.2l3 2.3-3 2.3M82.7 210.2l3 2.3-3 2.3M82.7 216.2l3 2.3-3 2.3M83.9 204.1l3.1 2.3-3.1 2.3M84.2 210.1l3 2.3-3 2.3M84.2 216.2l3 2.2-3 2.3M75.1 221.7h3M75.5 222.4h2.2M75.9 223.2h1.5M76.3 223.9h.7"/>
</g>
<path d="M75.1 156.5h.1" fill="none" stroke="#000" stroke-width=".2"/>
<path d="M141.6 197.4v12.1h6.4v-12.1zM148 197.4l6.4-6.1v24.3l-6.4-6.1z" fill-rule="evenodd" fill="#fff"/>
<g fill="none" stroke="#000" stroke-width=".24">
<path d="M76 36.9a3.7 3.7 0 0 1 6 0M76 33.9h6M79.1 35.4v7.6l-9.2-.1M79.1 27.9v6M92.7 55.1l-.1 3.1M163.8 67.2v-6.1h12.1v72.8h-12.2v6l1.3 .5-2.4 1 2.4 1-2.4 1 2.4 1-2.4 1.1 1.1 .5v6M51.8 85.3h6v18.2M86.6 97.5h28.8M97.2 97.5v115h-10.1M127.5 91.4v66.7h31.8M86.6 103.5h9.6a1.02 1.02 0 0 1 1-1 1.02 1.02 0 0 1 1 1h17.2M103.3 103.5v114.9h-16.2"/>
<path d="M133.5 103.5h12.1M86.6 139.7v.2h15.7a1.02 1.02 0 0 1 1-1.1 1.02 1.02 0 0 1 1 1.1h11.1v48.4h-5.1a1.02 1.02 0 0 0-1-1 1.02 1.02 0 0 0-1 1h-4a1.02 1.02 0 0 0-1-1 1.02 1.02 0 0 0-1 1h-15.6M166.8 124.7h-15.2v21.3l1.3 .5-2.4 .9 2.4 1-2.4 1 2.4 1.1-2.4 1 1.1 .5v6.1M321.2 130.8v6l1.3 .5-2.5 1 2.5 1.1-2.5 1 2.5 1-2.5 1 1.2 .5M336.4 130.8v14.8l-4.5 1.8M86.8 157.7l9.4 .1a1.02 1.02 0 0 1 1-1 1.02 1.02 0 0 1 1 1h5.1M86.8 151.7l10.4 .1M87 146h9.2a1.02 1.02 0 0 1 1-1.1 1.02 1.02 0 0 1 1 1.1h11.1v48.5h-6M159.3 159.5l4.4 2v5.6M159.3 155v6M163.7 152v2.7l-4.4 1.8M163.7 152h15.2"/>
<path d="M321.2 148.9h10.7M331.9 150.5l4.5 1.9v8.6M331.9 146v6M335.6 151.4l.8 1-1.3 .1zM345.5 158.1v2.9M162.2 167.1h3.1M162.6 167.9h2.3M163 160.5l.7 1h-1.2zM163 168.7h1.5M163.4 169.4h.8M345.5 173.1v12.2h-9.1M103.3 194.4l-5.1 .1a1.02 1.02 0 0 0-1-1 1.02 1.02 0 0 0-1 1h-9.4"/>
<path d="M141.6 197.4h6.4v12.1h-6.4zM148 197.4l6.4-6.1v24.3l-6.4-6.1zM334.9 191.3h3M335.3 192.1h2.3M335.6 192.9h1.5M336 193.6h.8M336.4 182.3v9M86.8 200.2v.2h9.4a1.02 1.02 0 0 1 1-1 1.02 1.02 0 0 1 1 1h4.1a1.02 1.02 0 0 1 1-1 1.02 1.02 0 0 1 1 1h37.3M87 206.3v.2h9.2a1.02 1.02 0 0 1 1-1 1.02 1.02 0 0 1 1 1h4.1a1.02 1.02 0 0 1 1-1 1.02 1.02 0 0 1 1 1h37.3M312.2 233.8h4.5M316.7 235.2l4.5 2v2.6M316.7 230.7v6"/>
<path d="M320.5 236.2l.7 1h-1.2zM321.2 227.7v2.7l-4.5 1.8M345.5 227.7v9M336.4 242.8l1.3 .5-2.5 1 2.5 1.1-2.5 1 2.5 1-2.5 .9 1.2 .5"/>
</g>
<path d="M335.6 151.4l.8 1-1.3 .1zM163 160.5l.7 1h-1.2zM320.5 236.2l.7 1h-1.2z" fill="#000"/>
<path d="M345.5 230.7l1.5 3.1h-3z" fill="#fff"/>
<path d="M336.4 227.7v9M344 230.7h3M345.5 230.7l1.5 3.1h-3z" fill="none" stroke="#000" stroke-width=".24"/>
<path d="M334.9 230.7h3l-1.5 3.1z" fill="#fff"/>
<g fill="none" stroke="#000" stroke-width=".24">
<path d="M309.1 197.4h27.3v14.8l-4.5 1.8M321.2 197.4v6.1l1.3 .5-2.5 1 2.5 1-2.5 1 2.5 1-2.5 1 1.2 .5v18.2M321.2 215.6h10.7M331.9 217.1l4.5 1.8v8.8M331.9 212.5v6.1M335.6 218l.8 .9-1.3 .1zM321.2 239.8v3M332.9 233l.3 .3-.7 .5zM333.8 233.8l.3 .3-.7 .4zM334.3 232l-1.8 1.8M334.9 230.7h3l-1.5 3.1zM334.9 233.8h3"/>
<path d="M335.1 232.7l-1.7 1.8M336.4 236.7v6.1M336.4 224.6h39.4M345.5 224.6v3.1M345.5 236.7v15.2h-9.1M319.8 242.8h2.9M320.1 243.6h2.3M320.5 244.3h1.5M320.9 245.1h.7M334.9 258h3M335.3 258.7h2.3M335.6 259.5h1.5"/>
<path d="M336.4 248.8v9.2M336 260.2h.8"/>
</g>
<path d="M119.5 86.5l.9 1-2 .9zM335.6 218l.8 .9-1.3 .1zM332.9 233l.3 .3-.7 .5zM333.8 233.8l.3 .3-.7 .4z" fill="#000"/>
<g fill="none" stroke="#00f" stroke-width=".2">
<path d="M347 58.2h1.6v2.9h2.9v-2.9h1.5M283.5 61.1h1.5v-2.9h3v2.9h1.4M300.1 61.1h1.5v-2.9h3v2.9h1.5M136.6 97.5h1.5v-3h3v3h1.5M153.2 97.5h1.6v-3h2.9v3h1.5M168.1 94.5h1.5v3h3v-3h1.5M283.4 112.6h1.5v-3h3.1v3h1.4M300.1 112.6h1.5v-3h3v3h1.4M347.1 109.6h1.5v3h3v-3h1.5M139.6 152h1.5v2.9h3.1v-2.9h1.3M180.4 150.5h1.5v-3.1h3.1v3.1h1.4M283.5 164.1h1.6v-3.1h2.9v3.1h1.5"/>
<path d="M300.1 164.1h1.6v-3.1h3v3.1h1.5M325.9 161h1.5v3.1h3.1v-3.1h1.4M362.2 164.2h1.5v-3.1h3.1v3.1h1.4M283.4 230.7h1.5v-3h3.1v3h1.4M300.1 230.7h1.5v-3h2.9v3h1.5M325.9 227.7h1.5v3h3.1v-3h1.4M362.1 230.7h1.5v-3h3.1v3h1.4"/>
</g>
<path d="M124.5 83.1l-4.7 4" fill="none" stroke="#000" stroke-width=".2"/>
<g font-size="4.1">
<text x="36" y="22.2">J1</text>
<text x="390.1" y="22.3">J2</text>
<text x="43.7" y="27.5">+12 VDC</text>
<text x="368.5" y="27.5">+12 VDC</text>
<text x="207.9" y="41.1">Arduino Uno</text>
<text x="44" y="42.7">CPU GND</text>
<text x="236.1" y="51.7">IO-0</text>
<text x="236.1" y="57.7">IO-1</text>
<text x="333.2" y="54.6">Motor On</text>
<text x="21.2" y="64.4">Remote Control Module</text>
<text x="236.1" y="63.7">IO-2</text>
<text x="251.5" y="63.8">Input</text>
<text x="18.1" y="69.3">2 x12v 10A Single Channel</text>
<text x="236.1" y="69.9">IO-3</text>
<text x="251.6" y="69.9">LED</text>
<text x="236.1" y="75.9">IO-4</text>
<text x="236.3" y="82.1">IO-5</text>
<text x="82.2" y="86.2">J3</text>
<text x="236.3" y="88.2">IO-6</text>
<text x="104.6" y="91.1">Trigger</text>
<text x="190.4" y="93.8">VIN</text>
<text x="236.3" y="94.1">IO-7</text>
<text x="104.5" y="97.1">+12 VDC</text>
<text x="104.6" y="103.2">CPU GND</text>
<text x="136.3" y="103.2">LED</text>
<text x="236" y="106.3">IO-8</text>
<text x="333.2" y="106.3">Motor Dir.</text>
<text x="190" y="112">+5V</text>
<text x="236" y="112.3">IO-9</text>
<text x="34.6" y="119">Sparkfun</text>
<text x="236" y="118.4">IO-10</text>
<text x="31.6" y="123.8">MP3 Trigger</text>
<text x="151.1" y="124.4">+12 VDC</text>
<text x="236" y="124.4">IO-11</text>
<text x="81.4" y="128.9">J4</text>
<text x="236" y="130.5">IO-12</text>
<text x="251.5" y="130.5">Bell</text>
<text x="54.6" y="133.4">Bell</text>
<text x="236.3" y="136.5">IO-13</text>
<text x="54.6" y="139.4">Audio Out +</text>
<text x="54.7" y="145.8">Audio Out -</text>
<text x="236.3" y="148.6">AREF</text>
<text x="54.7" y="151.5">+12 VDC</text>
<text x="165.1" y="151.6">Input</text>
<text x="54.7" y="157.4">CPU GND</text>
<text x="348.3" y="157.7">Right Light</text>
<text x="38.2" y="176.4">Audio</text>
<text x="35.6" y="181.3">Amplifier</text>
<text x="82" y="181.1">J5</text>
<text x="54.7" y="187.9">Audio In +</text>
<text x="54.8" y="194.2">Audio In -</text>
<text x="35.8" y="199.7">Canakit</text>
<text x="54.8" y="200">Speaker +</text>
<text x="38" y="204.6">10 W</text>
<text x="38.5" y="209.5">Amp</text>
<text x="54.9" y="206.1">Speaker -</text>
<text x="54.6" y="212.2">+12 VDC</text>
<text x="54.6" y="218.1">CPU GND</text>
<text x="348.3" y="224.3">Left Light</text>
<text x="37.9" y="254.5">Park Train Crossing Guard Schematic</text>
</g>
<g font-size="3.4">
<text x="37.9" y="260.5">Chuck Hardt</text>
<text x="80.3" y="260.5">05/08/16</text>
<text x="104.6" y="260.5">Rev: 1.04</text>
</g>
<g font-size="2.7">
<text x="224.2" y="52.1">0</text>
<text x="224.2" y="58.2">1</text>
<text x="224.2" y="64.2">2</text>
<text x="224.2" y="70.3">3</text>
<text x="224.2" y="76.3">4</text>
<text x="224.2" y="82.4">5</text>
<text x="224.2" y="88.4">6</text>
<text x="207.5" y="94.5">6</text>
<text x="224.2" y="94.5">7</text>
<text x="207.5" y="100.5">5</text>
<text x="207.5" y="106.6">4</text>
<text x="224.2" y="106.6">0</text>
<text x="207.5" y="112.6">3</text>
<text x="224.2" y="112.6">1</text>
<text x="207.5" y="118.7">2</text>
<text x="224.2" y="118.7">2</text>
<text x="207.5" y="124.7">1</text>
<text x="224.2" y="124.7">3</text>
<text x="224.2" y="130.8">4</text>
<text x="224.2" y="136.8">5</text>
<text x="224.2" y="142.9">6</text>
<text x="224.2" y="148.9">7</text>
</g>
<g font-size="2.7" fill="#00f">
<text x="113.6" y="74.4">This is a “low”</text>
<text x="113.6" y="77.7">going event</text>
<text x="113.6" y="80.9">trigger.</text>
</g>
<g font-size="2">
<text x="63.8" y="33.9">C1</text>
<text x="83" y="33.9">C2</text>
<text x="103.8" y="36">LM317T</text>
<text x="313.5" y="36">D5</text>
<text x="333.2" y="34.8">D1</text>
<text x="61.3" y="36.3">100uf</text>
<text x="62.7" y="38.7">16V</text>
<text x="83" y="36.2">0.1 uf</text>
<text x="83" y="38.7">16V</text>
<text x="159.3" y="39.4">8.5 VDC</text>
<text x="333.2" y="37.2">1N4001</text>
<text x="116.2" y="46.4">R12</text>
<text x="126.6" y="46.4">C3</text>
<text x="141" y="46.6">C4</text>
<text x="323.5" y="47.2">R1</text>
<text x="77.8" y="50.3">Power On</text>
<text x="82.8" y="52.7">LED</text>
<text x="94.7" y="51.1">D9</text>
<text x="116.2" y="48.9">210 Ω</text>
<text x="116.7" y="51.3">¼ W</text>
<text x="124.1" y="48.9">100uf</text>
<text x="125.6" y="51.3">16V</text>
<text x="138.4" y="48.9">0.1 uf</text>
<text x="140" y="51.4">16V</text>
<text x="323.5" y="49.6">560 Ω</text>
<text x="324.1" y="52.1">¼ W</text>
<text x="94.9" y="59.3">R11</text>
<text x="110.2" y="59.3">R13</text>
<text x="94.9" y="61.7">470 Ω</text>
<text x="95.5" y="64.2">¼ W</text>
<text x="110.2" y="61.7">1500 Ω</text>
<text x="110.8" y="64.2">¼ W</text>
<text x="320.9" y="63.5">Q1</text>
<text x="320.9" y="66">TIP3055</text>
<text x="291.3" y="69.9">210 Ω</text>
<text x="292.7" y="67.5">R5</text>
<text x="156" y="73.8">D10</text>
<text x="292.2" y="72.4">¼ W</text>
<text x="46.7" y="80.3">NC</text>
<text x="45" y="86">COM</text>
<text x="166.1" y="86.5">R10</text>
<text x="166.1" y="89">210 Ω</text>
<text x="313.5" y="87.5">D6</text>
<text x="333.2" y="86.3">D2</text>
<text x="333.2" y="88.6">1N4001</text>
<text x="47" y="92.1">NO</text>
<text x="166.6" y="91.4">¼ W</text>
<text x="46.2" y="97.9">+12</text>
<text x="323.5" y="98.6">R2</text>
<text x="323.5" y="101.1">560 Ω</text>
<text x="45.2" y="104.1">GND</text>
<text x="147.3" y="106.8">R9</text>
<text x="163.7" y="102.9">Q5</text>
<text x="163.7" y="105.3">2N2222</text>
<text x="324.1" y="103.5">¼ W</text>
<text x="146" y="109.3">330 Ω</text>
<text x="146.9" y="111.7">¼ W</text>
<text x="293" y="119.1">R6</text>
<text x="320.9" y="115">Q2</text>
<text x="320.9" y="117.4">TIP3055</text>
<text x="291.7" y="121.6">210 Ω</text>
<text x="292.5" y="124">¼ W</text>
<text x="166" y="141.1">R14</text>
<text x="166" y="143.4">330 Ω</text>
<text x="323" y="138">R3</text>
<text x="323" y="140.5">1500 Ω</text>
<text x="323.5" y="142.8">¼ W</text>
<text x="153.9" y="147.1">R15</text>
<text x="153.9" y="149.5">560 Ω</text>
<text x="166.6" y="145.9">¼ W</text>
<text x="336" y="148.3">Q3</text>
<text x="154.5" y="152">¼ W</text>
<text x="336" y="150.7">TIP3055</text>
<text x="163.7" y="157.4">Q6</text>
<text x="163.7" y="159.9">2N2222</text>
<text x="321.2" y="166.5">Q7</text>
<text x="337.7" y="163.2">D7</text>
<text x="348.3" y="163.5">D3</text>
<text x="348.3" y="165.9">1N4001</text>
<text x="291.3" y="172.9">210 Ω</text>
<text x="292.7" y="170.4">R7</text>
<text x="321.2" y="168.9">2N2222</text>
<text x="292.2" y="175.3">¼ W</text>
<text x="338.7" y="177.4">R16</text>
<text x="338.7" y="179.8">560 Ω</text>
<text x="339.3" y="182.2">¼ W</text>
<text x="157.6" y="199.6">Electronic</text>
<text x="157.6" y="202">Bell</text>
<text x="157.6" y="204.5">Speaker</text>
<text x="157.6" y="206.9">8Ω 3W</text>
<text x="323" y="204.6">R4</text>
<text x="323" y="207">1500 Ω</text>
<text x="323.5" y="209.5">¼ W</text>
<text x="336" y="214.9">Q3</text>
<text x="336" y="217.3">TIP3055</text>
<text x="321.2" y="233.1">Q8</text>
<text x="337.7" y="229.8">D8</text>
<text x="348.3" y="230">D4</text>
<text x="348.3" y="232.5">1N4001</text>
<text x="291.3" y="239.4">210 Ω</text>
<text x="292.7" y="237.1">R8</text>
<text x="321.2" y="235.5">2N2222</text>
<text x="292.2" y="241.9">¼ W</text>
<text x="338.7" y="244">R17</text>
<text x="338.7" y="246.4">560 Ω</text>
<text x="339.3" y="248.8">¼ W</text>
</g>
<g font-size="2" fill="#00f">
<text x="281.8" y="58.8">5</text>
<text x="296.8" y="59.1">0.7</text>
<text x="344" y="58.7">12</text>
<text x="281.8" y="61.6">0</text>
<text x="298.4" y="61.6">0</text>
<text x="343.5" y="61.1">0.2</text>
<text x="134.9" y="95.2">5</text>
<text x="149.9" y="95.4">0.7</text>
<text x="166.1" y="95">5</text>
<text x="134.9" y="97.9">0</text>
<text x="151.5" y="97.9">0</text>
<text x="164.5" y="97.5">0.2</text>
<text x="281.7" y="113">0</text>
<text x="281.7" y="110.3">5</text>
<text x="296.8" y="110.6">0.7</text>
<text x="298.4" y="113">0</text>
<text x="343.5" y="112.7">0.2</text>
<text x="344.1" y="110.2">12</text>
<text x="178.7" y="148.2">5</text>
<text x="136.5" y="152.5">12</text>
<text x="137.7" y="155">0</text>
<text x="177.2" y="150.5">0.2</text>
<text x="281.8" y="161.8">5</text>
<text x="322.9" y="161.6">12</text>
<text x="359.6" y="161.7">12</text>
<text x="281.8" y="164.5">0</text>
<text x="296.8" y="162.1">0.7</text>
<text x="298.4" y="164.5">0</text>
<text x="322.3" y="164.1">0.2</text>
<text x="360.5" y="164.6">0</text>
<text x="281.7" y="231.1">0</text>
<text x="281.7" y="228.3">5</text>
<text x="296.7" y="228.6">0.7</text>
<text x="298.3" y="231.1">0</text>
<text x="322.3" y="230.7">0.2</text>
<text x="322.9" y="228.2">12</text>
<text x="359.5" y="228.3">12</text>
<text x="360.4" y="231.1">0</text>
</g>
</svg>
